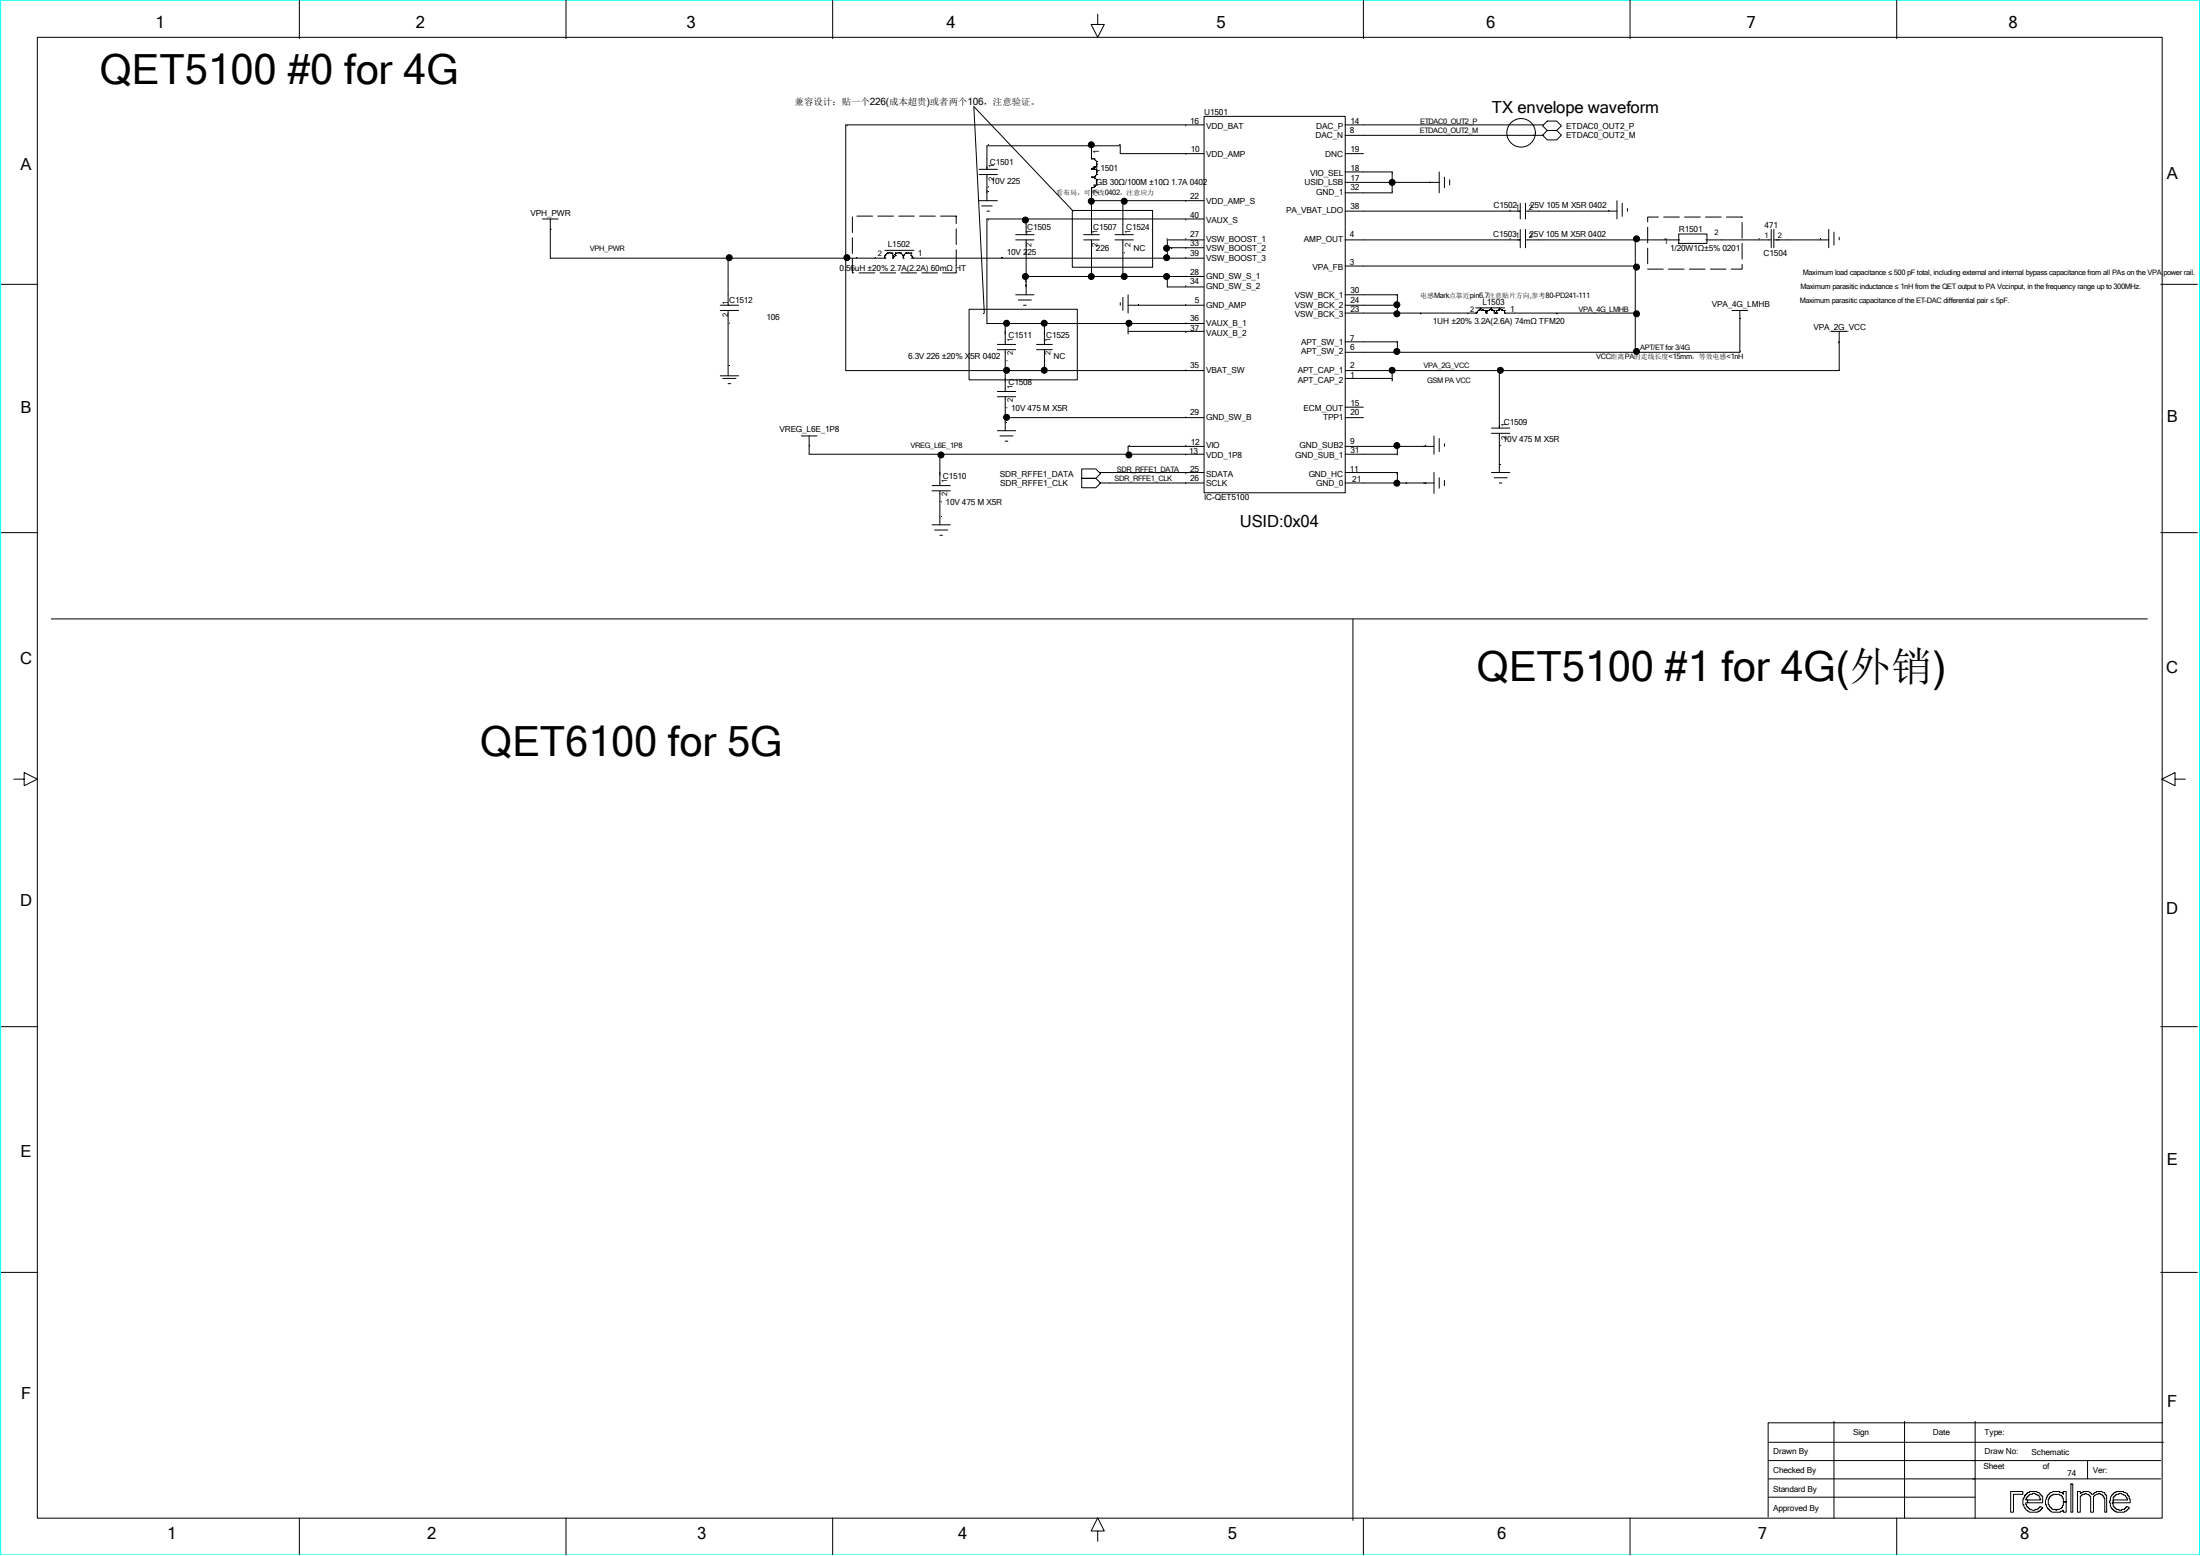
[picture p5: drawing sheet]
<svg xmlns="http://www.w3.org/2000/svg" width="297mm" height="210mm" viewBox="0 0 297 210" stroke-linecap="round" stroke-linejoin="round" font-family="sans-serif">
<path d="M.1 0h296.7v209.8h-296.7z" fill="none" stroke="#0ff" stroke-width=".13"/>
<g fill="none" stroke="#000" stroke-width=".13">
<path d="M40.4 0v5.2M76.4 0v5.2M112.4 0v5.2M184 0v5.2M220 0v5.2M255.9 0v5.2M5 5h286.8v199.9h-286.8zM147.3 19.7v1.7M148.1 1.9v1.4h.9l-.9 1.7-.9-1.7h.9M162.5 16.9h-48.4v33.1h48.4M162.5 15.7h19v50.8h-19zM181.5 16.9h26.8"/>
<path d="M181.5 18.3h26.8M208.2 17l.6-.7h1.3l.6 .7-.6 .6h-1.3zM208.2 18.2l.6-.6h1.3l.6 .6-.6 .7h-1.3zM.2 38.4h4.9M73.2 29.6h2.1M74.3 29.6v5.2h45.1M98.2 34.8v6.4M119.4 34.5h.1M119.4 34.8h.1M119.4 33.8h3.9M119.4 34.5v.3M119.8 34.1h.1"/>
<path d="M119.8 34.1h.7v.7M119.8 34.1l-.4 .4M120.1 34.1h.1M120.5 34.5h.1M120.5 34.8h.1M120.8 34.1h.1M120.8 34.5h.1M120.8 34.1h.7M120.8 34.1v.4M120.8 34.5l-.3 .3M121.2 34.1h.1M121.5 34.1h.1"/>
<path d="M121.5 34.1l.4 .4M121.9 34.5h.1M121.9 34.8h.1M121.9 34.5v.3M122.2 34.1h.1M122.2 34.1h.7M122.2 34.1l-.3 .4M122.9 34.5h.1M122.9 34.1h.1M122.9 34.8h39.6M122.9 34.5l.4 .3M122.9 34.1v.4"/>
<path d="M132.1 27.1h2.5M132.1 22.9h2.5M132.1 23.6h2.5M132.5 27.8h1.4M133.2 28.5h.3M133.2 23.6v3.5M137.1 32.4h2.4M137.1 39.8h2.4M137.1 31.7h2.4M138.5 31.7h.1M138.5 29.6v2.1M138.5 32.4v7.4"/>
<path d="M138.5 37.3h24M144.7 28.4h10.8v7.7h-10.8zM144.8 28.5l-13.4-14.1 1.4 27.9M146.2 32.4h2.1M146.2 31.7h2.1M147.3 22.9h.1M147.3 21.4h.1M147.3 23.9h.1M147.3 25.3h.1M147.3 31.7h.1M147.3 27.1h15.2M147.3 25.3v6.4"/>
<path d="M147.3 32.4v4.9M147.3 22.9h.7v.7M147.3 21.4h.3M147.3 23.9h.3M147.6 22.5h.1M147.6 21.4h.1M147.6 23.9h.1M147.6 22.9h.1M147.6 22.5l-.3 .4M147.6 21.4l.4 .4M147.6 23.9l.4 .4M148 22.1h.1"/>
<path d="M148 21.8h.1M148 23.6h.1M148 23.2h.1M148 25h.1M148 24.3h.1M148 21.8v.7h-.4M148 24.3v.7M148 23.6l-.4 .3M148 25h-.4v.3h-.3M150.5 32.4h2.4M150.5 31.7h2.4M151.5 31.7h.1"/>
<path d="M151.5 27.1v4.6M151.5 32.4v4.9M152.2 39.8v2.5M157.5 33.4h5M157.5 37.3v1.4h5M162.5 32.4h-5v2.4M162.5 20.7h-11.3v-1h-18v3.2M162.5 29.6h-29.3v14.1h29.3M181.5 32.4h23.6M181.5 28.5h23.6M181.5 39.8h7.1v2.5M181.5 24.6h12.7"/>
<path d="M181.5 23.2h6.4v2.8h-6.4M181.5 35.9h39.2M181.5 20.7h2.5M194.2 23.2v2.8M194.9 23.9v1.4M195.6 24.3v.7M205.1 27.4v2.2M205.1 31v2.4M205.8 32.4h20.9M205.8 28.5h12.4M205.8 27.4v2.2M205.8 31v2.4"/>
<path d="M218.2 27.1v2.5M218.9 27.4v1.8M219.6 28.1v.4M220.7 32.4v15.1M226.5 31.6h3.8v1.3h-3.8zM230.2 32.4h8.8M239 31v2.4M239.4 32.4h7.4M239.4 31v2.4M246.8 31v2.4M247.5 31.3v1.8M248.2 32v.4"/>
<path d="M291.6 38.4h4.9M97.2 41.2h2.5M97.2 50.7h2.5M97.2 41.9h2.5M97.5 51.1h1.8M98.2 41.2h.1M98.2 41.9v8.8M98.2 51.8h.4M108.1 58.8h2.1M109.2 58.8v2.5h53.3M130.8 41.7h14.6v9.6h-14.6zM134.6 58.1h2.5"/>
<path d="M134.6 53.5h2.5M134.6 52.8h2.5M134.6 47.2h2.5M134.6 46.5h2.5M134.9 58.8h1.8M135.6 43.7v2.8M135.6 47.2v5.6M135.6 53.5v4.6M135.6 59.5h.4M135.6 56.4h26.9M137.4 40.5h1.8M138.1 41.2h.4"/>
<path d="M139.9 47.2h2.1M139.9 46.5h2.1M140.9 43.7v2.8M140.9 47.2v2.8M151.2 40.8v.4M151.5 40.1v1.8M152.2 41.2h10.3M152.2 43.7v1.4M152.2 44.7h10.3M181.5 41.2h7.1M181.5 51.1h6.4M181.5 42.3h17.6"/>
<path d="M181.5 46.1h7.1v1.4M181.5 56.4h2.5M181.5 55h2.5M187.9 50v1.4M193.5 58.8v2.5M194.2 59.2v1.8M194.9 59.9v.3M199.1 42.3h.1M199.1 41.5h3.9M199.5 41.9h.1M200.2 41.9h.1M200.6 42.3h.1"/>
<path d="M200.6 41.9v.4M200.9 41.9h.1M200.9 41.9h-1.1v-.4l-.7 .8M200.9 41.9l.4-.4v.4M201.3 41.9h.1M201.3 58.5h2.4M201.3 57.8h2.4M201.3 41.9h.3M201.6 41.9h.1M201.6 41.9v.4h.4M202 41.9h.1M202 42.3h.1"/>
<path d="M202 41.9h.3v-.4l.4 .4M202 41.9v.4M202.3 50v7.8M202.3 58.5v5.3M202.7 41.9h.1M202.7 41.9h.3M203 42.3h.1M203 41.9h.1M203 42.3h17.7M203 41.9v.4M233.7 41.9h2.1M234.8 41.9v5.6h-53.3"/>
<path d="M247.1 44.7h2.1M248.2 44.7v5.3h-66.7M.2 71.9h4.9M125.8 70.8h2.4M125.8 66.2h2.4M125.8 65.5h2.4M126.1 71.5h1.8M126.8 61.3v4.2M126.8 66.2v4.6M126.8 72.2h.4M146 63.3h1.9l.6 .6-.6 .7h-1.9zM146 64.6h1.9l.6 .6-.6 .6h-1.9z"/>
<path d="M148.3 63.8h14.2M148.3 65.2h14.2M162.5 60.2h-10.3v1.1M181.5 60.2h12M181.5 63.8h7.1v1.4M181.5 65.2h12M188.6 60.2v1.1h-7.1M193.5 63.8v2.8M194.2 64.5v1.4M194.9 64.8v.7M201.3 63.8h2.4M201.6 64.5h1.8"/>
<path d="M202.3 65.2h.4M291.6 71.9h4.9M6.9 83.5h282.9M182.6 83.5v121.7M1.9 105.2h1.4v-.9l1.7 .9-1.7 .8v-.8M293.5 105.2v-.9l-1.8 .9 1.8 .8v-.8h1.4M.2 138.6h4.9M291.6 138.6h4.9M.2 171.7h4.9M291.6 171.7h4.9M238.7 194.7h53.2M238.7 199.6h52.9"/>
<path d="M238.7 197.1h52.9M247.5 191.8v13.1M257 191.8v13.1M266.5 191.8v13.1M281.7 197.1v2.5M291.8 192h-53.2v12.7M40.4 204.9v4.9M76.4 204.9v4.9M112.4 204.9v4.9M148.1 206.6h.9l-.9-1.7-.9 1.7h.9v1.4M184 204.9v4.9M220 204.9v4.9"/>
<path d="M238.7 202.1h27.8M255.9 204.9v4.9M271.3 201.3h1.7v.4h-1.3v2.4h-.4zM273.2 201.8h.1v-.1l.3-.2v-.1h.3v-.1h1v.1h.2l.2 .3h.1v.1l.2 .1v.9h-2v-.4h1.8v-.1h-.1l-.2-.5h-.2v-.1h-.3v-.2h-.4v.2h-.3v.1h-.2v.1l-.2 .2v.2h-.2v.1h.3v.4h-.3v.3h.2v.2l.2 .2v.1h.2v.1h.2l.1 .1 .8-.1 .1-.2h.2v-.2l.3 .2v.1l-.2 .1-.1 .3h-.3v.1h-1.1l-.3-.1v-.2h-.1l-.2-.2h-.1l-.1-.5h-.1v-.8h.1zM276.4 201.7h.1l.1-.3h.3l.1-.1h.9v.1h.4l.1 .3v-.4h.4v1.4h-.4v-.5h-.1v-.3h-.1v-.1h-.3v-.1h-.9v.1h-.2v.1l-.3 .2v.2h-.1v.8h.1v.2h.1v.2h.2l.1 .2h.5v.1h.1v-.1h.4l.3-.1v-.1h.1v-.3h.1v-.5h.4v1.4h-.4v-.3h-.1v.2h-.3v.1h-1.1l-.3-.1-.1-.3h-.1v-.1h-.1l-.2-.3v-.2h-.1v-.7zM279.4 200.3h.3v3.8h-.3zM280.3 201.3h.4v.2h.1v-.1h.3v-.1h.8l.2 .1 .1 .3h.3l.1-.3h.3v-.1h.7l.2 .1h.2v.3l.3 .1v2.3h-.3v-1.9h-.1v-.3h-.1l-.2-.2h-.2v-.2h-.3v.2h-.2l-.3 .1v.1h-.1v2.2h-.4v-2.2h-.1l-.1-.2h-.3l-.1-.2h-.2v.2h-.3l-.2 .2h-.1v2.2h-.4zM284.9 201.8h.1v-.1l.3-.2v-.1h.2v-.1h1.1v.1l.5 .1v.3l.2 .1v.4h.1v.5h-2.2v-.4h1.9v-.2h-.2l-.1-.4-.5-.1v-.2h-.4v.2h-.4v.1h-.1v.1l-.2 .2v.7h-.2v.1h.2v.4l.2 .2v.1h.1v.1h.4v.1l.8-.1 .1-.2h.1v-.2l.4 .2v.1l-.2 .1-.2 .3h-.2v.1h-1.2v-.1h-.2v-.2h-.1l-.2-.2h-.1l-.1-.3v-.5h-.2z"/>
<circle cx="147.3" cy="19.5" r=".4"/>
<circle cx="98.4" cy="34.8" r=".4"/>
<circle cx="114.3" cy="34.8" r=".4"/>
<circle cx="138.4" cy="29.7" r=".4"/>
<circle cx="138.4" cy="37.3" r=".4"/>
<circle cx="147.3" cy="27.2" r=".4"/>
<circle cx="147.3" cy="37.3" r=".4"/>
<circle cx="151.7" cy="27.2" r=".4"/>
<circle cx="151.7" cy="37.3" r=".4"/>
<circle cx="157.4" cy="37.3" r=".4"/>
<circle cx="157.4" cy="33.5" r=".4"/>
<circle cx="157.4" cy="34.8" r=".4"/>
<circle cx="187.9" cy="24.6" r=".4"/>
<circle cx="220.8" cy="36" r=".4"/>
<circle cx="220.8" cy="32.2" r=".4"/>
<circle cx="135.8" cy="43.6" r=".4"/>
<circle cx="135.8" cy="56.3" r=".4"/>
<circle cx="135.8" cy="50" r=".4"/>
<circle cx="140.9" cy="50" r=".4"/>
<circle cx="140.9" cy="43.6" r=".4"/>
<circle cx="152.3" cy="43.6" r=".4"/>
<circle cx="187.9" cy="50" r=".4"/>
<circle cx="188.5" cy="47.4" r=".4"/>
<circle cx="188.5" cy="42.4" r=".4"/>
<circle cx="188.5" cy="41.1" r=".4"/>
<circle cx="202.5" cy="50" r=".4"/>
<circle cx="220.8" cy="47.4" r=".4"/>
<circle cx="220.8" cy="42.4" r=".4"/>
<circle cx="127" cy="61.4" r=".4"/>
<circle cx="152.3" cy="61.4" r=".4"/>
<circle cx="188.5" cy="65.2" r=".4"/>
<circle cx="188.5" cy="60.1" r=".4"/>
</g>
<circle cx="205.3" cy="17.9" r="1.93" fill="none" stroke="#000" stroke-width=".13" stroke-dasharray=".3 .1"/>
<path d="M115 29.2h14v7.6h-14zM222.3 29.3h12.8v7h-12.8z" fill="none" stroke="#000" stroke-width=".13" stroke-dasharray="2.1 .7"/>
<g fill="#000">
<circle cx="147.3" cy="19.5" r=".41"/>
<circle cx="98.4" cy="34.8" r=".41"/>
<circle cx="114.3" cy="34.8" r=".41"/>
<circle cx="138.4" cy="29.7" r=".41"/>
<circle cx="138.4" cy="37.3" r=".41"/>
<circle cx="147.3" cy="27.2" r=".41"/>
<circle cx="147.3" cy="37.3" r=".41"/>
<circle cx="151.7" cy="27.2" r=".41"/>
<circle cx="151.7" cy="37.3" r=".41"/>
<circle cx="157.4" cy="33.5" r=".41"/>
<circle cx="157.4" cy="34.8" r=".41"/>
<circle cx="157.4" cy="37.3" r=".41"/>
<circle cx="187.9" cy="24.6" r=".41"/>
<circle cx="220.8" cy="36" r=".41"/>
<circle cx="220.8" cy="32.2" r=".41"/>
<circle cx="135.8" cy="50" r=".41"/>
<circle cx="135.8" cy="56.3" r=".41"/>
<circle cx="135.8" cy="43.6" r=".41"/>
<circle cx="140.9" cy="50" r=".41"/>
<circle cx="140.9" cy="43.6" r=".41"/>
<circle cx="152.3" cy="43.6" r=".41"/>
<circle cx="187.9" cy="50" r=".41"/>
<circle cx="188.5" cy="41.1" r=".41"/>
<circle cx="188.5" cy="47.4" r=".41"/>
<circle cx="188.5" cy="42.4" r=".41"/>
<circle cx="202.5" cy="50" r=".41"/>
<circle cx="220.8" cy="47.4" r=".41"/>
<circle cx="220.8" cy="42.4" r=".41"/>
<circle cx="127" cy="61.4" r=".41"/>
<circle cx="152.3" cy="61.4" r=".41"/>
<circle cx="188.5" cy="60.1" r=".41"/>
<circle cx="188.5" cy="65.2" r=".41"/>
</g>
<g font-size="5.6">
<text x="13.4" y="11.3">QET5100 #0 for 4G</text>
<text x="199.3" y="91.9">QET5100 #1 for 4G(外销)</text>
<text x="64.8" y="102.1">QET6100 for 5G</text>
</g>
<g font-size="2.2">
<text x="21" y="3.8">1</text>
<text x="56.1" y="3.8">2</text>
<text x="92.6" y="3.8">3</text>
<text x="127.7" y="3.8">4</text>
<text x="164.2" y="3.8">5</text>
<text x="200.6" y="3.8">6</text>
<text x="235.7" y="3.8">7</text>
<text x="271" y="3.8">8</text>
<text x="201.3" y="15.3">TX envelope waveform</text>
<text x="2.8" y="23">A</text>
<text x="292.4" y="24.1">A</text>
<text x="2.8" y="55.8">B</text>
<text x="292.4" y="56.9">B</text>
<text x="167.3" y="71.1">USID:0x04</text>
<text x="2.7" y="89.7">C</text>
<text x="292.3" y="90.8">C</text>
<text x="2.7" y="122.3">D</text>
<text x="292.3" y="123.4">D</text>
<text x="2.8" y="156.1">E</text>
<text x="292.4" y="157.3">E</text>
<text x="2.8" y="188.8">F</text>
<text x="292.4" y="189.9">F</text>
<text x="22.6" y="207.8">1</text>
<text x="57.7" y="207.8">2</text>
<text x="94.1" y="207.8">3</text>
<text x="129.3" y="207.8">4</text>
<text x="165.7" y="207.8">5</text>
<text x="202" y="207.8">6</text>
<text x="237.2" y="207.8">7</text>
<text x="272.6" y="207.8">8</text>
</g>
<text font-size="1.3" x="107.2" y="14.1">兼容设计：贴一个226(成本超贵)或者两个106，注意验证。</text>
<g font-size="1.1">
<text x="160.6" y="16.7">16</text>
<text x="162.5" y="15.5">U1501</text>
<text x="162.7" y="17.4">VDD_BAT</text>
<text x="177.6" y="17.4">DAC_P</text>
<text x="182.2" y="16.7">14</text>
<text x="211.4" y="17.4">ETDAC0_OUT2_P</text>
<text x="133.6" y="22.2">C1501</text>
<text x="147.9" y="23.1">L1501</text>
<text x="148.3" y="20.8" transform="rotate(-90 148.3 20.8)">1</text>
<text x="160.7" y="20.6">10</text>
<text x="162.7" y="21.2">VDD_AMP</text>
<text x="176.8" y="23.7">VIO_SEL</text>
<text x="177.5" y="18.6">DAC_N</text>
<text x="178.8" y="21.2">DNC</text>
<text x="182.1" y="18">8</text>
<text x="182.2" y="23.1">18</text>
<text x="182.2" y="20.6">19</text>
<text x="211.4" y="18.6">ETDAC0_OUT2_M</text>
<text x="71.6" y="29.2">VPH_PWR</text>
<text x="133.7" y="24.9">10V 225</text>
<text x="147.9" y="25">GB 30Ω/100M ±10Ω 1.7A 0402</text>
<text x="160.6" y="29.4">40</text>
<text x="160.6" y="26.9">22</text>
<text x="162.7" y="27.5">VDD_AMP_S</text>
<text x="173.5" y="28.8">PA_VBAT_LDO</text>
<text x="176" y="25">USID_LSB</text>
<text x="177.6" y="26.3">GND_1</text>
<text x="182.2" y="28.2">38</text>
<text x="182.2" y="25.6">32</text>
<text x="182.2" y="24.4">17</text>
<text x="201.5" y="28.1">C15021</text>
<text x="119.8" y="33.4">L1502</text>
<text x="123.8" y="34.5">1</text>
<text x="135.9" y="34.4">10V 225</text>
<text x="138.6" y="31.1">C1505</text>
<text x="147.5" y="31.1">C1507</text>
<text x="147.9" y="33.9">226</text>
<text x="151.9" y="31.1">C1524</text>
<text x="153" y="33.9">NC</text>
<text x="160.6" y="34.5">39</text>
<text x="160.6" y="33.3">33</text>
<text x="160.6" y="32">27</text>
<text x="162.7" y="32.6">VSW_BOOST_1</text>
<text x="162.7" y="33.9">VSW_BOOST_2</text>
<text x="162.7" y="35.2">VSW_BOOST_3</text>
<text x="162.7" y="30.1">VAUX_S</text>
<text x="176" y="32.6">AMP_OUT</text>
<text x="182.1" y="35.8">3</text>
<text x="182.1" y="32">4</text>
<text x="201.5" y="32">C15031</text>
<text x="225.4" y="33.9">1/20W1Ω±5% 0201</text>
<text x="226.5" y="31.4">R1501</text>
<text x="238" y="34.5">C1504</text>
<text x="238.1" y="30.7">471</text>
<text x="98.4" y="40.9">C1512</text>
<text x="113.3" y="36.5">0.56uH ±20% 2.7A(2.2A) 60mΩ HT</text>
<text x="160.6" y="38.3">34</text>
<text x="160.6" y="37.1">28</text>
<text x="161.2" y="40.9">5</text>
<text x="162.7" y="41.5">GND_AMP</text>
<text x="162.7" y="37.7">GND_SW_S_1</text>
<text x="162.7" y="39">GND_SW_S_2</text>
<text x="174.7" y="41.5">VSW_BCK_2</text>
<text x="174.7" y="40.2">VSW_BCK_1</text>
<text x="177.1" y="36.4">VPA_FB</text>
<text x="182.2" y="39.6">30</text>
<text x="182.2" y="40.9">24</text>
<text x="200" y="41.2">L1503</text>
<text x="231" y="41.4">VPA_4G_LMHB</text>
<text x="103.4" y="43.2">106</text>
<text x="136.1" y="45.7">C1511</text>
<text x="141.2" y="45.7">C1525</text>
<text x="160.6" y="44.6">37</text>
<text x="160.6" y="43.4">36</text>
<text x="162.7" y="44">VAUX_B_1</text>
<text x="162.7" y="45.3">VAUX_B_2</text>
<text x="174.7" y="42.7">VSW_BCK_3</text>
<text x="175.6" y="46.6">APT_SW_1</text>
<text x="175.6" y="47.8">APT_SW_2</text>
<text x="182.1" y="46">7</text>
<text x="182.2" y="47.2">6</text>
<text x="182.2" y="42.1">23</text>
<text x="193.4" y="43.7">1UH ±20% 3.2A(2.6A) 74mΩ TFM20</text>
<text x="203.8" y="42.1">1</text>
<text x="244.7" y="44.6">VPA_2G_VCC</text>
<text x="122.5" y="48.5">6.3V 226 ±20% X5R 0402</text>
<text x="136.1" y="52">C1508</text>
<text x="142.2" y="48.5">NC</text>
<text x="160.6" y="49.7">35</text>
<text x="162.7" y="50.4">VBAT_SW</text>
<text x="175.1" y="50.4">APT_CAP_1</text>
<text x="175.1" y="51.6">APT_CAP_2</text>
<text x="182.2" y="51">1</text>
<text x="182.2" y="49.7">2</text>
<text x="105.2" y="58.4">VREG_L6E_1P8</text>
<text x="136.5" y="55.4">10V 475 M X5R</text>
<text x="160.6" y="56.1">29</text>
<text x="162.7" y="56.7">GND_SW_B</text>
<text x="175.9" y="55.4">ECM_OUT</text>
<text x="178.5" y="56.7">TPP1</text>
<text x="182.2" y="59.9">9</text>
<text x="182.2" y="54.8">15</text>
<text x="182.2" y="56.1">20</text>
<text x="202.8" y="59.7">10V 475 M X5R</text>
<text x="202.9" y="57.4">C1509</text>
<text x="127.2" y="64.7">C1510</text>
<text x="134.9" y="64.3">SDR_RFFE1_DATA</text>
<text x="135" y="65.6">SDR_RFFE1_CLK</text>
<text x="160.5" y="61.3">13</text>
<text x="160.6" y="65">26</text>
<text x="160.6" y="63.7">25</text>
<text x="160.7" y="60">12</text>
<text x="162.7" y="60.5">VIO</text>
<text x="162.7" y="61.8">VDD_1P8</text>
<text x="162.7" y="64.3">SDATA</text>
<text x="162.7" y="65.6">SCLK</text>
<text x="174.8" y="61.8">GND_SUB_1</text>
<text x="175.4" y="60.5">GND_SUB2</text>
<text x="176.6" y="64.3">GND_HC</text>
<text x="177.6" y="65.6">GND_0</text>
<text x="182.1" y="63.7">11</text>
<text x="182.2" y="61.2">31</text>
<text x="182.5" y="65.1">21</text>
<text x="127.6" y="68.1">10V 475 M X5R</text>
<text x="162.5" y="67.5">IC-QET5100</text>
<text x="239.3" y="196.3">Drawn By</text>
<text x="250" y="193.7">Sign</text>
<text x="260.8" y="193.7">Date</text>
<text x="267.8" y="193.7">Type:</text>
<text x="267.8" y="196.3">Draw No:</text>
<text x="274.1" y="196.4">Schematic</text>
<text x="239.3" y="198.8">Checked By</text>
<text x="239.3" y="201.3">Standard By</text>
<text x="239.3" y="203.9">Approved By</text>
<text x="267.7" y="198.3">Sheet</text>
<text x="275.7" y="198.3">of</text>
<text x="279" y="199.2">74</text>
<text x="282.4" y="198.8">Ver:</text>
</g>
<g font-size="1">
<text x="191.6" y="16.7">ETDAC0_OUT2_P</text>
<text x="134.2" y="22.7" transform="rotate(-90 134.2 22.7)">1</text>
<text x="191.6" y="18">ETDAC0_OUT2_M</text>
<text x="134.2" y="24.4" transform="rotate(-90 134.2 24.4)">2</text>
<text x="148.2" y="26.1" transform="rotate(-90 148.2 26.1)">2</text>
<text x="206.3" y="28.3">225V 105 M X5R 0402</text>
<text x="79.6" y="33.9">VPH_PWR</text>
<text x="118.5" y="34.5">2</text>
<text x="139.2" y="33.3" transform="rotate(-90 139.2 33.3)">2</text>
<text x="139.2" y="31.6" transform="rotate(-90 139.2 31.6)">1</text>
<text x="148.1" y="33.3" transform="rotate(-90 148.1 33.3)">2</text>
<text x="148.1" y="31.6" transform="rotate(-90 148.1 31.6)">1</text>
<text x="152.5" y="33.3" transform="rotate(-90 152.5 33.3)">2</text>
<text x="152.5" y="31.6" transform="rotate(-90 152.5 31.6)">1</text>
<text x="206.3" y="32.1">225V 105 M X5R 0402</text>
<text x="224.6" y="32.9">1</text>
<text x="231.3" y="31.8">2</text>
<text x="238.1" y="32.1">1</text>
<text x="239.9" y="32.1">2</text>
<text x="98.3" y="41.1" transform="rotate(-90 98.3 41.1)">1</text>
<text x="242.9" y="40.9">Maximum parasitic capacitance of the ET-DAC differential pair ≤ 5pF.</text>
<text x="242.9" y="39">Maximum parasitic inductance ≤ 1nH from the QET output to PA Vccinput, in the frequency range up to 300MHz.</text>
<text x="243.3" y="37.1">Maximum load capacitance ≤ 500 pF total, including external and internal bypass capacitance from all PAs on the VPA power rail.</text>
<text x="98.3" y="42.8" transform="rotate(-90 98.3 42.8)">2</text>
<text x="136.7" y="47.9" transform="rotate(-90 136.7 47.9)">2</text>
<text x="136.7" y="46.2" transform="rotate(-90 136.7 46.2)">1</text>
<text x="141.8" y="47.9" transform="rotate(-90 141.8 47.9)">2</text>
<text x="141.8" y="46.2" transform="rotate(-90 141.8 46.2)">1</text>
<text x="198.4" y="42.1">2</text>
<text x="213" y="42.1">VPA_4G_LMHB</text>
<text x="221.3" y="47.2">APT/ET for 3/4G</text>
<text x="136.7" y="52.5" transform="rotate(-90 136.7 52.5)">1</text>
<text x="192.1" y="49.7">VPA_2G_VCC</text>
<text x="192.6" y="51.6">GSM PA VCC</text>
<text x="215.4" y="48.4">VCC距离PA的走线长度&lt;15mm，等效电感&lt;1nH</text>
<text x="136.7" y="54.2" transform="rotate(-90 136.7 54.2)">2</text>
<text x="203.3" y="59.3" transform="rotate(-90 203.3 59.3)">2</text>
<text x="203.3" y="57.6" transform="rotate(-90 203.3 57.6)">1</text>
<text x="122.9" y="60.5">VREG_L6E_1P8</text>
<text x="127.8" y="65.2" transform="rotate(-90 127.8 65.2)">1</text>
<text x="150.4" y="65">SDR_RFFE1_CLK</text>
<text x="150.7" y="63.7">SDR_RFFE1_DATA</text>
<text x="127.8" y="67" transform="rotate(-90 127.8 67)">2</text>
</g>
<g font-size=".9">
<text x="142.5" y="26.3">看布局，可更改0402，注意应力</text>
<text x="191.6" y="40.3">电感Mark点靠近pin6,7注意贴片方向,参考80-PD241-111</text>
</g>
</svg>
